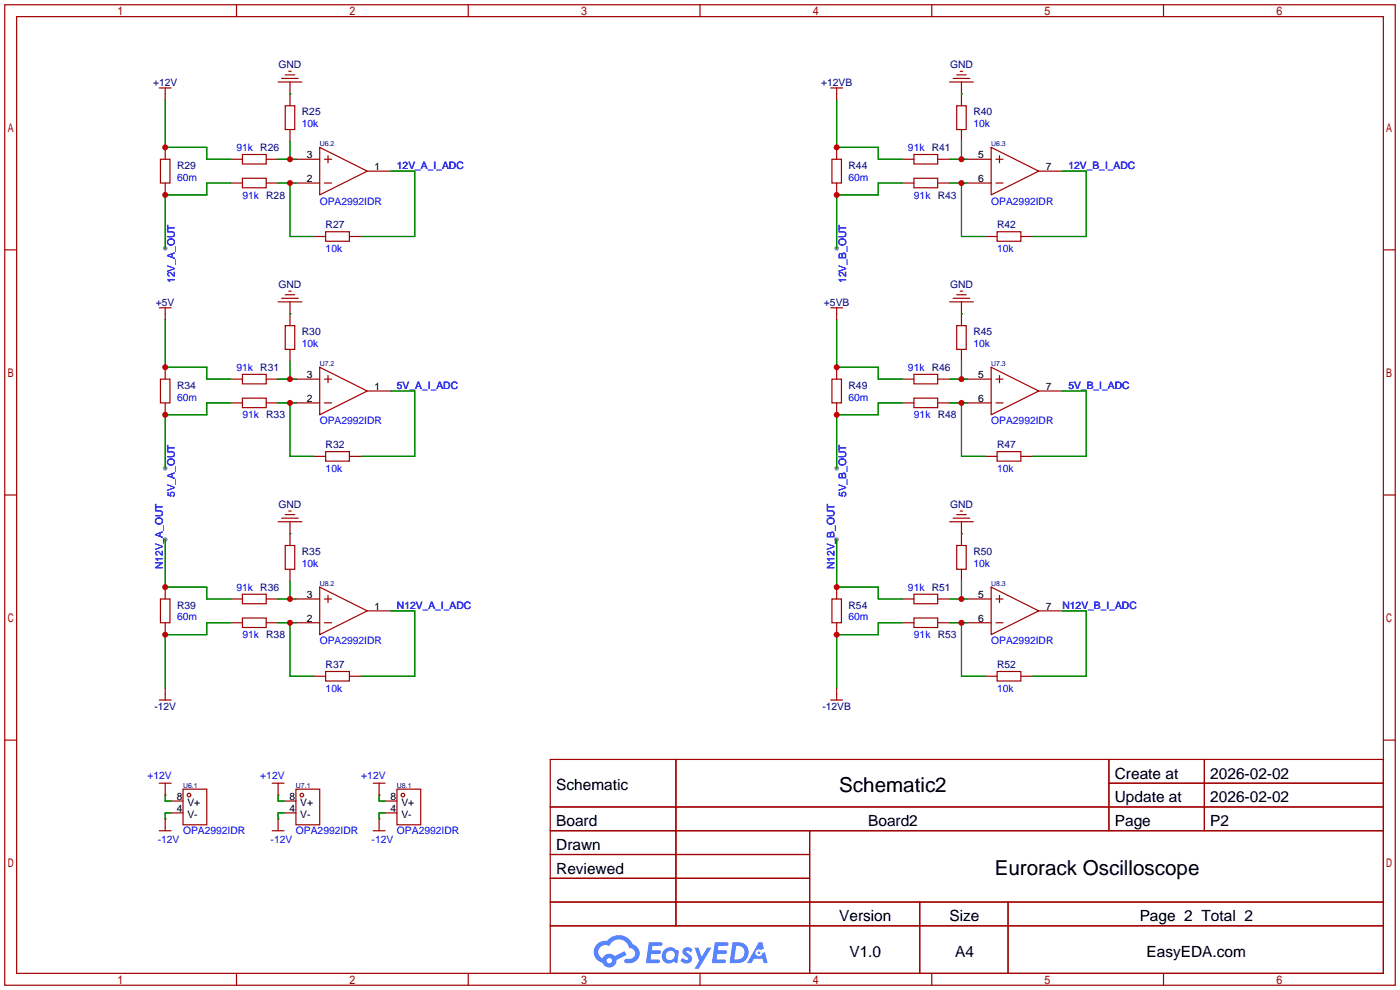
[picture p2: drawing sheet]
<svg xmlns="http://www.w3.org/2000/svg" width="299mm" height="212mm" viewBox="0 0 299 212" stroke-linecap="round" stroke-linejoin="round" font-family="sans-serif">
<g fill="#999">
<circle cx="35.3" cy="53.1" r=".51"/>
<circle cx="35.3" cy="100.1" r=".51"/>
<circle cx="35.3" cy="115.3" r=".51"/>
<circle cx="178.8" cy="53.1" r=".51"/>
<circle cx="178.8" cy="100.1" r=".51"/>
<circle cx="178.8" cy="115.3" r=".51"/>
</g>
<g fill="none" stroke="#a10000" stroke-width=".25">
<path d="M1 1h297.2v209.6h-297.2zM3.6 3.6h292.1v204.4h-292.1zM50.5 1v2.6M100.1 1v2.6M149.6 1v2.6M199.1 1v2.6M248.7 1v2.6M1 53.4h2.6M295.7 53.4h2.5M1 105.8h2.6M295.7 105.8h2.5M1 158.2h2.6"/>
<path d="M295.7 158.2h2.5M117.6 162.3h178.1v45.7h-178.1zM117.6 172.5h178.1M117.6 177.5h178.1M144.5 162.3v35.6M173 177.5v30.5M237 162.3v15.2M237 167.4h58.7M257.4 162.3v15.2M117.6 182.6h55.4M117.6 192.8h178.1M117.6 187.7h55.4"/>
<path d="M117.6 197.9h178.1M196.6 192.8v15.2M215.4 192.8v15.2M50.5 208v2.6M100.1 208v2.6M149.6 208v2.6M199.1 208v2.6M248.7 208v2.6"/>
</g>
<g fill="#5487ff">
<path d="M146.2 202.7a1.3 1.3 0 0 1 1.8 .3l-.4 .6a.54 .54 0 0 0-.9-.2l.1 .2a1.28 1.28 0 0 1 .8 2 1.53 1.53 0 0 1-2.2-.3l.5-.6 .8 .5a.31 .31 0 0 0 .4-.3 .31 .31 0 0 0-.3-.4 1.12 1.12 0 0 1-.6-1.8z"/>
<path d="M148.5 202.5h.8l.7 2 1.1-2h1l-2.8 4.6h-.9l1-1.7z"/>
<path d="M138.7 201.4h1.6a1.31 1.31 0 0 1 1.3 .2 .4 .4 0 0 1-.4 .5l-1.8 .1-.1 .9h1.7a.4 .4 0 0 1 .3 .4 .4 .4 0 0 1-.4 .4h-1.7l-.2 1.2h1.4a.46 .46 0 0 1 .5 0 .46 .46 0 0 1 .1 .5l-.3 .2h-2.7z"/>
<path d="M152.8 201.4h1.6a1.32 1.32 0 0 1 1.3 .2 .39 .39 0 0 1-.4 .5l-1.7 .1-.2 .9h1.7a.4 .4 0 0 1 .3 .4 .4 .4 0 0 1-.4 .4h-1.7l-.2 1.2h1.4a.46 .46 0 0 1 .5 0 .46 .46 0 0 1 .1 .5l-.3 .2h-2.7z"/>
<path d="M162.2 201.4h.7l.4 1.3-.7 .4a.75 .75 0 0 0-1.1 .3 .75 .75 0 0 0 .5 1 .75 .75 0 0 0 .9-.7l.6-.2 .6 2.3h-.9l-.2-.9h-1.9l-.5 .9h-.9z"/>
<path d="M156.6 201.4l-.7 4.4h1.5a2.27 2.27 0 0 0 2.6-2.2 2.27 2.27 0 0 0-2.7-2.2zM157.3 202.1a1.5 1.5 0 0 1 1.8 1.6 1.5 1.5 0 0 1-1.9 1.4h-.3z"/>
<path d="M142 203a1.6 1.6 0 0 0-.3 2.3 1.6 1.6 0 0 0 2.3 .2l.8 .3 .3-2.4-.2-.3-.4-.1a1.58 1.58 0 0 0-2.5 0zM142.6 203.5a.98 .98 0 0 1 1.6 .4 .98 .98 0 0 1-1.1 1.3 .94 .94 0 0 1-.8-.7 .94 .94 0 0 1 .3-1z"/>
<path d="M127.6 201.8a2.37 2.37 0 0 0 1.2 4 1.54 1.54 0 0 0 1.7 1 1.54 1.54 0 0 0 1.3-1.6l2.1-1.1-.4-.8-2.1 1a1.57 1.57 0 0 0-2.6 .5 1.5 1.5 0 0 1-.7-2.1 1.5 1.5 0 0 1 2.1-.5 2.23 2.23 0 0 1 2.3-1.4 2.23 2.23 0 0 1 2 1.8 1.16 1.16 0 0 1 1.3 1.1 1.16 1.16 0 0 1-1.1 1.2h-.7a.47 .47 0 0 0-.6 .4 .47 .47 0 0 0 .4 .5 2.17 2.17 0 0 0 2.6-.9 2.17 2.17 0 0 0-.4-2.7l-.8-.4a3.2 3.2 0 0 0-5.4-.7l-1.2 .1zM129.7 205.3a.58 .58 0 0 1 1.1 0 .58 .58 0 0 1-1.1 0z"/>
<circle cx="162.2" cy="203.6" r=".28"/>
</g>
<g fill="none" stroke="#a10000" stroke-width=".25">
<path d="M34 18.8h2.6M35.3 18.8v2.5M59.4 17.5h5.1M60.2 16.8h3.6M61 16h2M61.7 15.2h.5M62 17.5v5.1M177.5 18.8h2.6M178.8 18.8v2.5M202.9 17.5h5.1M203.7 16.8h3.6M204.5 16h2"/>
<path d="M205.2 15.2h.5M205.5 17.5v5.1M34.3 34h2v5.1h-2zM35.3 31.5v2.5M35.3 39.1v2.6M49.3 39.1h2.5M49.3 34h2.5M51.8 33h5.1v2.1h-5.1zM51.8 38.1h5.1v2h-5.1zM56.9 39.1h2.5M56.9 34h2.5M61 22.6h2v5.1h-2z"/>
<path d="M62 27.7v2.5M63.2 39.1h5.1M63.2 34h5.1M68.3 31.5l10.2 5.1-10.2 5.1zM69.3 39.1h1.6M69.3 34h1.6M70.1 33.3v1.5M78.5 36.6h5.1M177.8 34h2v5.1h-2zM178.8 31.5v2.5M178.8 39.1v2.6M192.8 39.1h2.5"/>
<path d="M192.8 34h2.5M195.3 33h5.1v2.1h-5.1zM195.3 38.1h5.1v2h-5.1zM200.4 39.1h2.5M200.4 34h2.5M204.5 22.6h2v5.1h-2zM205.5 27.7v2.5M206.8 39.1h5M206.8 34h5M211.8 31.5l10.2 5.1-10.2 5.1zM212.9 39.1h1.5M212.9 34h1.5"/>
<path d="M213.6 33.3v1.5M222 36.6h5.1M67.1 50.5h2.5M69.6 49.5h5.1v2.1h-5.1zM74.7 50.5h2.5M210.6 50.5h2.5M213.1 49.5h5.1v2.1h-5.1zM218.2 50.5h2.5M34 65.8h2.6M35.3 65.8v2.5M35.3 78.5v2.5M59.4 64.5h5.1"/>
<path d="M60.2 63.8h3.6M61 69.6h2v5.1h-2zM61 63h2M61.7 62.2h.5M62 64.5v5.1M62 74.7v2.5M68.3 78.5l10.2 5.1-10.2 5zM177.5 65.8h2.6M178.8 65.8v2.5M178.8 78.5v2.5M202.9 64.5h5.1M203.7 63.8h3.6"/>
<path d="M204.5 69.6h2v5.1h-2zM204.5 63h2M205.2 62.2h.5M205.5 64.5v5.1M205.5 74.7v2.5M211.8 78.5l10.2 5.1-10.2 5zM34.3 81h2v5.1h-2zM35.3 86.1v2.5M49.3 86.1h2.5M49.3 81h2.5M51.8 80h5.1v2h-5.1zM51.8 85.1h5.1v2h-5.1z"/>
<path d="M56.9 86.1h2.5M56.9 81h2.5M63.2 86.1h5.1M63.2 81h5.1M67.1 97.5h2.5M69.3 86.1h1.6M69.3 81h1.6M69.6 96.5h5.1v2.1h-5.1zM70.1 80.3v1.5M74.7 97.5h2.5M78.5 83.6h5.1M177.8 81h2v5.1h-2z"/>
<path d="M178.8 86.1v2.5M192.8 86.1h2.5M192.8 81h2.5M195.3 80h5.1v2h-5.1zM195.3 85.1h5.1v2h-5.1zM200.4 86.1h2.5M200.4 81h2.5M206.8 86.1h5M206.8 81h5M210.6 97.5h2.5M212.9 86.1h1.5M212.9 81h1.5"/>
<path d="M213.1 96.5h5.1v2.1h-5.1zM213.6 80.3v1.5M218.2 97.5h2.5M222 83.6h5.1M59.4 111.5h5.1M60.2 110.7h3.6M61 116.6h2v5.1h-2zM61 110h2M61.7 109.2h.5M62 111.5v5.1M202.9 111.5h5.1M203.7 110.7h3.6"/>
<path d="M204.5 116.6h2v5.1h-2zM204.5 110h2M205.2 109.2h.5M205.5 111.5v5.1M34.3 128h2v5.1h-2zM35.3 125.5v2.5M35.3 133.1v2.5M49.3 133.1h2.5M49.3 128h2.5M51.8 127h5.1v2h-5.1zM51.8 132.1h5.1v2h-5.1zM56.9 133.1h2.5"/>
<path d="M56.9 128h2.5M62 121.7v2.5M63.2 133.1h5.1M63.2 128h5.1M68.3 125.5l10.2 5.1-10.2 5zM69.3 133.1h1.6M69.3 128h1.6M70.1 127.3v1.5M78.5 130.6h5.1M177.8 128h2v5.1h-2zM178.8 125.5v2.5M178.8 133.1v2.5"/>
<path d="M192.8 133.1h2.5M192.8 128h2.5M195.3 127h5.1v2h-5.1zM195.3 132.1h5.1v2h-5.1zM200.4 133.1h2.5M200.4 128h2.5M205.5 121.7v2.5M206.8 133.1h5M206.8 128h5M211.8 125.5l10.2 5.1-10.2 5zM212.9 133.1h1.5M212.9 128h1.5"/>
<path d="M213.6 127.3v1.5M222 130.6h5.1M34 149.6h2.6M35.3 147.1v2.5M67.1 144.5h2.5M69.6 143.5h5.1v2h-5.1zM74.7 144.5h2.5M177.5 149.6h2.6M178.8 147.1v2.5M210.6 144.5h2.5M213.1 143.5h5.1v2h-5.1zM218.2 144.5h2.5"/>
<path d="M34 177.5h2.6M34 167.4h2.6M35.3 175h.1M35.3 169.9h.1M35.3 167.4v2.5M35.3 175v2.5M36.6 171.2h2.5M36.6 173.7h2.5M39.1 168.7h5.1v7.6h-5.1zM58.2 177.5h2.5M58.2 167.4h2.5M59.4 175h.1"/>
<path d="M59.4 169.9h.1M59.4 167.4v2.5M59.4 175v2.5M60.7 171.2h2.5M60.7 173.7h2.5M63.2 168.7h5.1v7.6h-5.1zM79.8 177.5h2.5M79.8 167.4h2.5M81 175h.1M81 169.9h.1M81 167.4v2.5M81 175v2.5"/>
<path d="M82.3 171.2h2.5M82.3 173.7h2.5M84.8 168.7h5.1v7.6h-5.1z"/>
<circle cx="40.4" cy="169.9" r=".38"/>
<circle cx="64.5" cy="169.9" r=".38"/>
<circle cx="86.1" cy="169.9" r=".38"/>
</g>
<g fill="none" stroke="#008700" stroke-width=".25">
<path d="M35.3 21.3v10.2h8.9v2.5h5.1M49.3 39.1h-5.1v2.6h-8.9v11.4M59.4 34h3.8M59.4 39.1h3.8M62 20.1h.1M62 39.1v11.4h5.1M62 30.2v3.8M83.6 36.6h5v13.9h-11.4M178.8 21.3v10.2h8.9v2.5h5.1M192.8 39.1h-5.1v2.6h-8.9v11.4M202.9 34h3.9M202.9 39.1h3.9"/>
<path d="M205.5 20.1h.1M205.5 39.1v11.4h5.1M205.5 30.2v3.8M227.1 36.6h5.1v13.9h-11.5M35.3 68.3v10.2h8.9v2.5h5.1M62 67.1h.1M62 77.2v3.8M178.8 68.3v10.2h8.9v2.5h5.1M205.5 67.1h.1M205.5 77.2v3.8M49.3 86.1h-5.1v2.5h-8.9v11.5M59.4 81h3.8"/>
<path d="M59.4 86.1h3.8M62 86.1v11.4h5.1M83.6 83.6h5v13.9h-11.4M192.8 86.1h-5.1v2.5h-8.9v11.5M202.9 81h3.9M202.9 86.1h3.9M205.5 86.1v11.4h5.1M227.1 83.6h5.1v13.9h-11.5M35.3 115.3v10.2h8.9v2.5h5.1M62 114h.1M178.8 115.3v10.2h8.9v2.5h5.1M205.5 114h.1"/>
<path d="M49.3 133.1h-5.1v2.5h-8.9v11.5M59.4 128h3.8M59.4 133.1h3.8M62 133.1v11.4h5.1M62 124.2v3.8M83.6 130.6h5v13.9h-11.4M192.8 133.1h-5.1v2.5h-8.9v11.5M202.9 128h3.9M202.9 133.1h3.9M205.5 133.1v11.4h5.1M205.5 124.2v3.8M227.1 130.6h5.1v13.9h-11.5"/>
<path d="M35.3 169.9v1.3h1.3M36.6 173.7h-1.3v1.3M59.4 169.9v1.3h1.3M60.7 173.7h-1.3v1.3M81 169.9v1.3h1.3M82.3 173.7h-1.3v1.3"/>
</g>
<g fill="#c00">
<circle cx="35.3" cy="31.5" r=".63"/>
<circle cx="35.3" cy="41.7" r=".63"/>
<circle cx="35.3" cy="78.5" r=".63"/>
<circle cx="35.3" cy="88.6" r=".63"/>
<circle cx="35.3" cy="125.5" r=".63"/>
<circle cx="35.3" cy="135.6" r=".63"/>
<circle cx="178.8" cy="31.5" r=".63"/>
<circle cx="178.8" cy="41.7" r=".63"/>
<circle cx="178.8" cy="78.5" r=".63"/>
<circle cx="178.8" cy="88.6" r=".63"/>
<circle cx="178.8" cy="135.6" r=".63"/>
<circle cx="62" cy="128" r=".63"/>
<circle cx="62" cy="133.1" r=".63"/>
<circle cx="62" cy="81" r=".63"/>
<circle cx="62" cy="86.1" r=".63"/>
<circle cx="62" cy="34" r=".63"/>
<circle cx="62" cy="39.1" r=".63"/>
<circle cx="205.5" cy="34" r=".63"/>
<circle cx="205.5" cy="39.1" r=".63"/>
<circle cx="205.5" cy="81" r=".63"/>
<circle cx="205.5" cy="86.1" r=".63"/>
<circle cx="205.5" cy="128" r=".63"/>
<circle cx="205.5" cy="133.1" r=".63"/>
<circle cx="178.8" cy="125.5" r=".63"/>
</g>
<g font-size="4.4">
<text x="179.4" y="169.2">Schematic2</text>
<text x="212.6" y="187">Eurorack Oscilloscope</text>
</g>
<g font-size="3.3">
<text x="238.3" y="166.4">Create at</text>
<text x="258.7" y="166.4">2026-02-02</text>
<text x="118.9" y="168.9">Schematic</text>
<text x="238.3" y="171.5">Update at</text>
<text x="258.7" y="171.5">2026-02-02</text>
<text x="118.9" y="176.6">Board</text>
<text x="185.5" y="176.6">Board2</text>
<text x="238.3" y="176.6">Page</text>
<text x="258.7" y="176.6">P2</text>
<text x="118.9" y="181.6">Drawn</text>
<text x="118.9" y="186.7">Reviewed</text>
<text x="179.3" y="196.9">Version</text>
<text x="202.9" y="196.9">Size</text>
<text x="243.6" y="196.9">Page 2 Total 2</text>
<text x="181.5" y="204.5">V1.0</text>
<text x="204.1" y="204.5">A4</text>
<text x="245" y="204.5">EasyEDA.com</text>
</g>
<g font-size="2.2" fill="#000080">
<text x="59.5" y="14.5">GND</text>
<text x="203" y="14.5">GND</text>
<text x="32.7" y="18.3">+12V</text>
<text x="175.5" y="18.3">+12VB</text>
<text x="64.5" y="24.7">R25</text>
<text x="208" y="24.7">R40</text>
<text x="37.8" y="36.1">R29</text>
<text x="181.4" y="36.1">R44</text>
<text x="69.6" y="48.8">R27</text>
<text x="213.1" y="48.8">R42</text>
<text x="33.3" y="65.3">+5V</text>
<text x="59.5" y="61.5">GND</text>
<text x="176.1" y="65.3">+5VB</text>
<text x="203" y="61.5">GND</text>
<text x="64.5" y="71.6">R30</text>
<text x="208" y="71.6">R45</text>
<text x="37.8" y="83.1">R34</text>
<text x="181.4" y="83.1">R49</text>
<text x="69.6" y="95.8">R32</text>
<text x="213.1" y="95.8">R47</text>
<text x="59.5" y="108.5">GND</text>
<text x="203" y="108.5">GND</text>
<text x="64.5" y="118.6">R35</text>
<text x="208" y="118.6">R50</text>
<text x="37.8" y="130.1">R39</text>
<text x="181.4" y="130.1">R54</text>
<text x="69.6" y="142.8">R37</text>
<text x="213.1" y="142.8">R52</text>
<text x="33" y="151.7">-12V</text>
<text x="175.8" y="151.7">-12VB</text>
</g>
<g font-size="2.2" fill="#00f">
<text x="64.5" y="27.2">10k</text>
<text x="208" y="27.2">10k</text>
<text x="50.5" y="32.3">91k R26</text>
<text x="194.1" y="32.3">91k R41</text>
<text x="37.8" y="38.6">60m</text>
<text x="84.8" y="36.1">12V_A_I_ADC</text>
<text x="181.4" y="38.6">60m</text>
<text x="228.3" y="36.1">12V_B_I_ADC</text>
<text x="51.8" y="42.4">91k R28</text>
<text x="68.3" y="43.7">OPA2992IDR</text>
<text x="195.3" y="42.4">91k R43</text>
<text x="211.8" y="43.7">OPA2992IDR</text>
<text x="69.6" y="53.9">10k</text>
<text x="213.1" y="53.9">10k</text>
<text x="37.4" y="60.5" transform="rotate(-90 37.4 60.5)">12V_A_OUT</text>
<text x="180.9" y="60.5" transform="rotate(-90 180.9 60.5)">12V_B_OUT</text>
<text x="64.5" y="74.2">10k</text>
<text x="208" y="74.2">10k</text>
<text x="50.5" y="79.3">91k R31</text>
<text x="84.8" y="83.1">5V_A_I_ADC</text>
<text x="194.1" y="79.3">91k R46</text>
<text x="228.3" y="83.1">5V_B_I_ADC</text>
<text x="37.8" y="85.6">60m</text>
<text x="51.8" y="89.4">91k R33</text>
<text x="181.4" y="85.6">60m</text>
<text x="195.3" y="89.4">91k R48</text>
<text x="68.3" y="90.7">OPA2992IDR</text>
<text x="211.8" y="90.7">OPA2992IDR</text>
<text x="69.6" y="100.9">10k</text>
<text x="213.1" y="100.9">10k</text>
<text x="37.4" y="106.2" transform="rotate(-90 37.4 106.2)">5V_A_OUT</text>
<text x="180.9" y="106.2" transform="rotate(-90 180.9 106.2)">5V_B_OUT</text>
<text x="34.8" y="121.7" transform="rotate(-90 34.8 121.7)">N12V_A_OUT</text>
<text x="64.5" y="121.2">10k</text>
<text x="178.3" y="121.7" transform="rotate(-90 178.3 121.7)">N12V_B_OUT</text>
<text x="208" y="121.2">10k</text>
<text x="50.5" y="126.3">91k R36</text>
<text x="84.8" y="130.1">N12V_A_I_ADC</text>
<text x="194.1" y="126.3">91k R51</text>
<text x="227.1" y="130.1">N12V_B_I_ADC</text>
<text x="37.8" y="132.6">60m</text>
<text x="51.8" y="136.4">91k R38</text>
<text x="68.3" y="137.7">OPA2992IDR</text>
<text x="181.4" y="132.6">60m</text>
<text x="195.3" y="136.4">91k R53</text>
<text x="211.8" y="137.7">OPA2992IDR</text>
<text x="69.6" y="147.8">10k</text>
<text x="213.1" y="147.8">10k</text>
<text x="31.5" y="166.4">+12V</text>
<text x="55.6" y="166.4">+12V</text>
<text x="77.2" y="166.4">+12V</text>
<text x="39.1" y="178.3">OPA2992IDR</text>
<text x="63.2" y="178.3">OPA2992IDR</text>
<text x="84.8" y="178.3">OPA2992IDR</text>
<text x="33.7" y="180.2">-12V</text>
<text x="57.8" y="180.2">-12V</text>
<text x="79.4" y="180.2">-12V</text>
</g>
<g font-size="2.2">
<text x="65.6" y="33.8">3</text>
<text x="209.1" y="33.8">5</text>
<text x="65.6" y="38.9">2</text>
<text x="80" y="36.3">1</text>
<text x="209.1" y="38.9">6</text>
<text x="223.5" y="36.3">7</text>
<text x="65.6" y="80.8">3</text>
<text x="80" y="83.3">1</text>
<text x="209.1" y="80.8">5</text>
<text x="223.5" y="83.3">7</text>
<text x="65.6" y="85.9">2</text>
<text x="209.1" y="85.9">6</text>
<text x="65.6" y="127.8">3</text>
<text x="80" y="130.3">1</text>
<text x="209.1" y="127.8">5</text>
<text x="223.5" y="130.3">7</text>
<text x="65.6" y="132.8">2</text>
<text x="209.1" y="132.8">6</text>
<text x="37.8" y="170.9">8</text>
<text x="37.8" y="173.5">4</text>
<text x="40.1" y="172.2">V+</text>
<text x="61.9" y="170.9">8</text>
<text x="61.9" y="173.5">4</text>
<text x="64.2" y="172.2">V+</text>
<text x="83.5" y="170.9">8</text>
<text x="83.5" y="173.5">4</text>
<text x="85.8" y="172.2">V+</text>
<text x="40.1" y="174.8">V-</text>
<text x="64.2" y="174.8">V-</text>
<text x="85.8" y="174.8">V-</text>
</g>
<g font-size="1.5" fill="#000080">
<text x="68.3" y="31.2">U6.2</text>
<text x="211.8" y="31.2">U6.3</text>
<text x="68.3" y="78.2">U7.2</text>
<text x="211.8" y="78.2">U7.3</text>
<text x="68.3" y="125.1">U8.2</text>
<text x="211.8" y="125.1">U8.3</text>
<text x="39.1" y="168.3">U6.1</text>
<text x="63.2" y="168.3">U7.1</text>
<text x="84.8" y="168.3">U8.1</text>
</g>
</svg>
